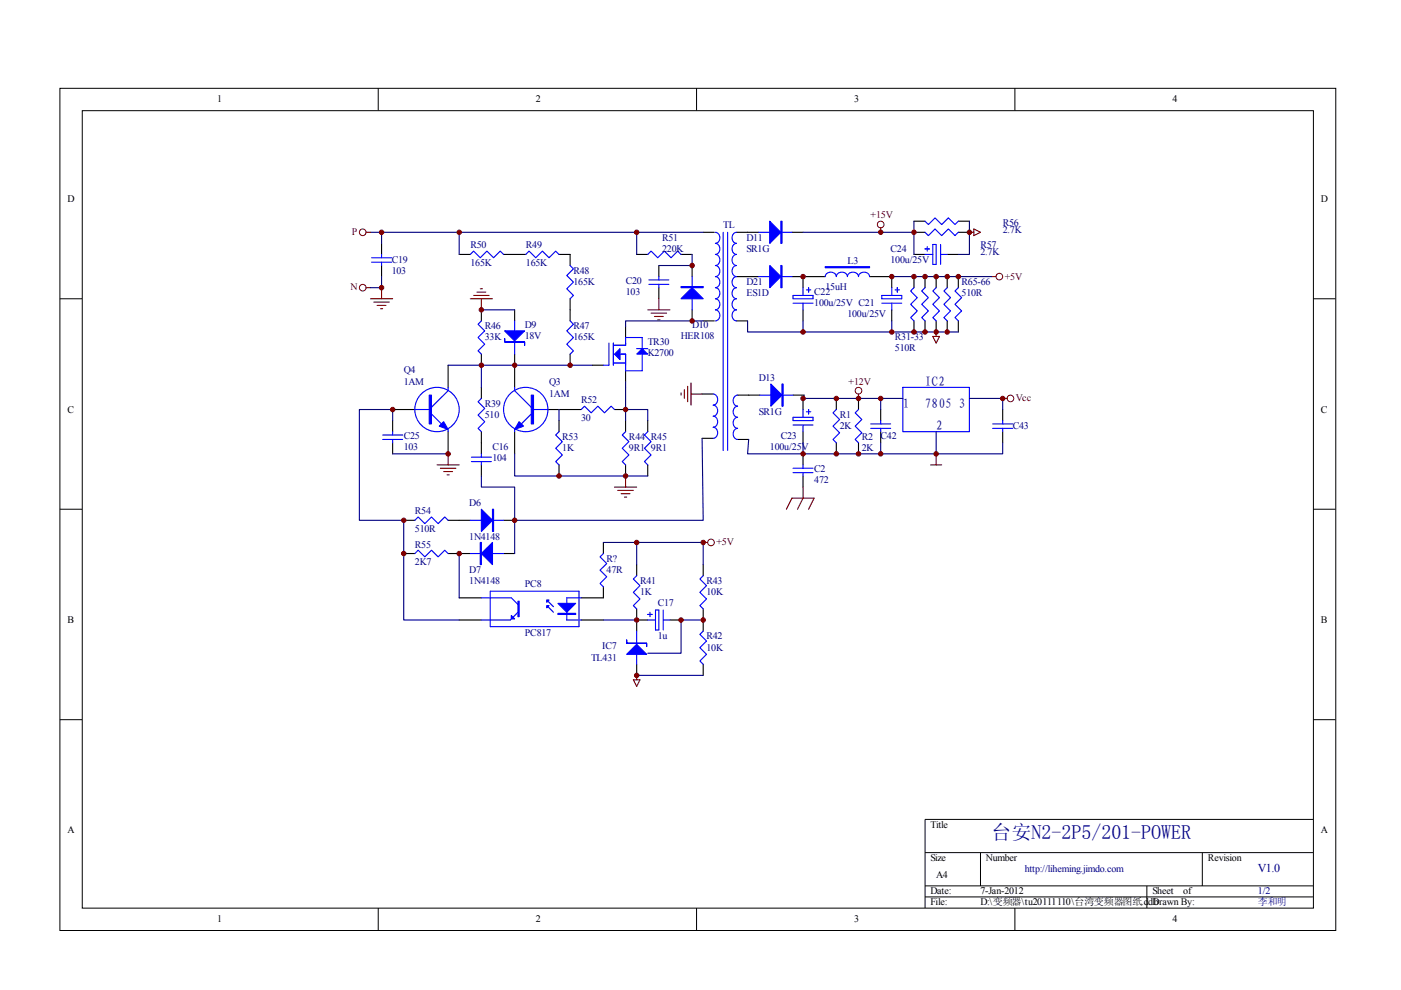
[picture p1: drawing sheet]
<svg xmlns="http://www.w3.org/2000/svg" width="297mm" height="210mm" viewBox="0 0 297 210" stroke-linecap="round" stroke-linejoin="round" font-family="sans-serif">
<g fill="none" stroke="#000" stroke-width=".21">
<path d="M12.7 18.7h270.5v178.6h-270.5zM80.2 18.7v4.7M147.7 18.7v4.7M215.2 18.7v4.7M17.4 23.5h261.1v169h-261.1zM12.7 63.3h4.7M278.4 63.3h4.7M12.7 108h4.7M278.4 108h4.7M12.7 152.6h4.7M278.4 152.6h4.7M278.4 173.7h-82.3v18.8"/>
<path d="M80.2 192.5v4.7M147.7 192.5v4.7M196.1 180.8h82.3M196.1 187.8h82.3M196.1 190.2h82.3M207.9 180.8v7M215.2 192.5v4.7M243.2 187.8v4.7M254.9 180.8v7"/>
</g>
<g fill="none" stroke="#000" stroke-width=".23">
<path d="M80.9 51.6v2.3M80.9 56.3v2.3M97.4 53.9h2.3M106.8 53.9h4.7M118.5 53.9h2.4v2.4M135 53.9h2.3M139.7 56.3v2.3M144.4 53.9h2.3M146.7 56.3v2.3M149.1 49.3h2.3M156.2 49.3h4.7M156.2 58.6h4.7"/>
<path d="M167.9 49.3h2.4M167.9 58.6h7.1M170.3 58.6v2.4M184.4 58.6h4.7v2.4M193.8 49.3h2.3M193.8 53.9h2.3M193.8 58.6v2.4M193.8 46.9h2.3M196.1 58.6v2.4M198.5 58.6v2.4M200.8 53.9h2.4M200.8 58.6v2.4"/>
<path d="M203.2 49.3h2.3M203.2 58.6v2.4M203.2 46.9h2.3M95 77.4v4.7M102.1 65.7v2.3M102.1 75.1v2.3M109.1 65.7v2.3M109.1 75.1v7M120.9 63.3v4.7M120.9 75.1v2.3M125.6 77.4h2.3M132.6 69.2v2.4"/>
<path d="M132.6 78.6v2.4M139.7 61v2.3M146.7 65.7v2.3M149.1 68h2.3M156.2 68h2.3M170.3 65.7v2.3M189.1 65.7v2.3M193.8 68v2.4M196.1 68v2.4M198.5 68v2.4M200.8 68v2.4M203.2 68v2.4"/>
<path d="M83.2 86.8h4.8M83.2 89.2v2.3M83.2 93.9v2.3M95 91.5v4.7M102.1 82.1v2.4M102.1 91.5v4.7M102.1 98.6v2.3M109.1 91.5v4.7M116.2 86.8h7M118.5 89.2v2.3M118.5 98.6v2.3M130.3 86.8h2.3"/>
<path d="M132.6 89.2v2.3M132.6 98.6v2.3M137.3 89.2v2.3M137.3 98.6v2.3M148.9 83.5h2.3M148.9 92.9h2.3M156.4 93.2h2.3M156.4 83.8h4.7M168.1 83.8h2.4M170.3 84.5v2.3M170.3 91.5v2.4M170.3 96.2v2.4"/>
<path d="M177.3 84.5v2.3M177.3 93.9v2.3M182 84.5v2.3M182 93.9v2.3M186.7 86.8v2.4M186.7 91.5v2.4M212.6 86.8v2.4M212.6 91.5v2.4M85.6 110.3h2.4M85.6 117.4h2.4M95 110.3h4.7M95 117.4h4.7"/>
<path d="M106.8 110.3h2.3M106.8 117.4h2.3M127.9 115v2.4M135 119.7v2.4M149.1 119.7v2.4M170.3 100.9v2.4M97.4 126.8h4.7M97.4 131.5h4.7M123.2 131.5h4.7M127.9 124.4v2.4h-4.7M135 131.5h2.3M135 129.1v4.7"/>
<path d="M142 131.5h2.4M149.1 129.1v4.7M135 140.9v2.3M149.1 140.9v2.3"/>
</g>
<g fill="none" stroke="#00f" stroke-width=".23">
<path d="M78.8 55.6h4.2M78.8 54.7h4.2M80.9 53.9v.8M80.9 55.6v.7M99.7 53.9l.7-.7 1.4 1.5 1.4-1.5 1.4 1.5 1.5-1.5 .7 .7M111.5 53.9l.7-.7 1.4 1.5 1.4-1.5 1.4 1.5 1.4-1.5 .7 .7M120.9 56.3l.7 .7-1.4 1.4 1.4 1.4-1.4 1.4 1.4 1.4-.7 .7M137.3 53.9l.7-.7 1.5 1.5 1.4-1.5 1.4 1.5 1.4-1.5 .7 .7M137.6 59.3h4.2M139.7 58.6v.7M146.7 58.6v7.1M151.7 49.3a1.2 1.2 0 0 1 .9 1.1 1.2 1.2 0 0 1-.9 1.2 1.2 1.2 0 0 1 .9 1.2 1.2 1.2 0 0 1-.9 1.1 1.2 1.2 0 0 1 .9 1.2 1.2 1.2 0 0 1-.9 1.2 1.2 1.2 0 0 1 .9 1.2 1.2 1.2 0 0 1-.9 1.1 1.2 1.2 0 0 1 .9 1.2 1.2 1.2 0 0 1-.9 1.2 1.2 1.2 0 0 1 .9 1.2 1.2 1.2 0 0 1-.9 1.1 1.2 1.2 0 0 1 .9 1.2 1.2 1.2 0 0 1-.9 1.2"/>
<path d="M153.3 49.3v46.2M154.3 49.3v46.2M156.2 49.3a1.2 1.2 0 0 0-1 1.1 1.2 1.2 0 0 0 1 1.2 1.2 1.2 0 0 0-1 1.2 1.2 1.2 0 0 0 1 1.1 1.2 1.2 0 0 0-1 1.2 1.2 1.2 0 0 0 1 1.2 1.2 1.2 0 0 0-1 1.2 1.2 1.2 0 0 0 1 1.1 1.2 1.2 0 0 0-1 1.2 1.2 1.2 0 0 0 1 1.2 1.2 1.2 0 0 0-1 1.2 1.2 1.2 0 0 0 1 1.1 1.2 1.2 0 0 0-1 1.2 1.2 1.2 0 0 0 1 1.2M160.9 49.3h7M160.9 58.6h7M175 58.6a1.2 1.2 0 0 1 1.1-.9 1.2 1.2 0 0 1 1.2 .9 1.21 1.21 0 0 1 1.2-.9 1.21 1.21 0 0 1 1.2 .9 1.2 1.2 0 0 1 1.1-.9 1.2 1.2 0 0 1 1.2 .9 1.2 1.2 0 0 1 1.2-.9 1.2 1.2 0 0 1 1.2 .9M196.1 49.3l.7 .7 1.4-1.5 1.5 1.5 1.4-1.5 1.4 1.5 .7-.7M196.1 46.9l.7 .7 1.4-1.4 1.5 1.4 1.4-1.4 1.4 1.4 .7-.7M196.1 52.8h1M196.1 53.9h1.7M196.6 52.3v.9M197.8 51.8h.7v4.3h-.7z"/>
<path d="M199.4 53.9h1.4M199.4 51.8v4.3M102.1 68l-.7 .7 1.4 1.5-1.4 1.4 1.4 1.4-1.4 1.4 .7 .7M109.1 68v7.1M120.9 68l.7 .7-1.4 1.5 1.4 1.4-1.4 1.4 1.4 1.4-.7 .7M129.1 72.7v4.7h-1.2M130 72.7v4.7M130 73.2h2.6v-1.6h3.6v7h-3.6v-3.5h-1.4M130 77h2.6M135 73.9h2.3M137.6 60.3h4.2M139.7 60.3v.7"/>
<path d="M151.7 65.7a1.2 1.2 0 0 1 .9 1.2 1.2 1.2 0 0 1-.9 1.1M156.2 65.7a1.2 1.2 0 0 0-1 1.2 1.2 1.2 0 0 0 1 1.1M168.1 62.6h4.3v.7h-4.3zM168.1 64.3h4.3M170.3 61v1.6M170.3 64.3v1.4M171 61.5h.9M171.4 61v.9M187 64.3h4.2M187 62.6h4.2v.7h-4.2zM189.1 61v1.6M189.1 64.3v1.4"/>
<path d="M189.8 61.5h.9M190.2 61v.9M193.8 61l-.7 .7 1.4 1.4-1.4 1.4 1.4 1.4-1.4 1.4 .7 .7M196.1 61l-.7 .7 1.4 1.4-1.4 1.4 1.4 1.4-1.4 1.4 .7 .7M198.5 61l-.7 .7 1.4 1.4-1.4 1.4 1.4 1.4-1.4 1.4 .7 .7M200.8 61l-.7 .7 1.4 1.4-1.4 1.4 1.4 1.4-1.4 1.4 .7 .7M203.2 61l-.7 .7 1.4 1.4-1.4 1.4 1.4 1.4-1.4 1.4 .7 .7M81.1 93.2h4.3M81.1 92.2h4.3M83.2 91.5v.7M83.2 93.2v.7M88 86.8h3.5"/>
<path d="M91.5 87.8l2.1 2.1M95 82.1v.7l-3.5 3.6M95 91.1v.4M99.9 97.9h4.3M99.9 96.9h4.3M102.1 84.5l-.7 .7 1.4 1.4-1.4 1.4 1.4 1.4-1.4 1.4 .7 .7M102.1 96.2v.7M102.1 97.9v.7M109.1 82.1v.7l3.5 3.6M109.1 91.1v.4M112.6 87.8l-2.1 2.1M112.6 86.8h3.6"/>
<path d="M118.5 91.5l-.7 .7 1.4 1.4-1.4 1.5 1.4 1.4-1.4 1.4 .7 .7M123.2 86.8l.7-.7 1.4 1.4 1.5-1.4 1.4 1.4 1.4-1.4 .7 .7M132.6 91.5l-.7 .7 1.4 1.4-1.4 1.5 1.4 1.4-1.4 1.4 .7 .7M137.3 91.5l-.7 .7 1.4 1.4-1.4 1.5 1.4 1.4-1.4 1.4 .7 .7M151.2 83.5a1.2 1.2 0 0 1 1 1.2 1.2 1.2 0 0 1-1 1.2M151.2 85.9a1.2 1.2 0 0 1 1 1.2 1.2 1.2 0 0 1-1 1.1 1.2 1.2 0 0 1 1 1.2 1.2 1.2 0 0 1-1 1.2 1.2 1.2 0 0 1 1 1.2 1.2 1.2 0 0 1-1 1.1M156.4 83.8a1.2 1.2 0 0 0-1 1.2 1.2 1.2 0 0 0 1 1.1 1.2 1.2 0 0 0-1 1.2 1.2 1.2 0 0 0 1 1.2 1.2 1.2 0 0 0-1 1.1 1.2 1.2 0 0 0 1 1.2 1.2 1.2 0 0 0-1 1.2 1.2 1.2 0 0 0 1 1.2M161.1 83.8h7M168.1 88.5h4.3v.7h-4.3zM168.1 90.1h4.3M168.1 99.3h4.3M170.3 86.8v1.7"/>
<path d="M170.3 90.1v1.4M170.3 98.6v.7M171 87.3h.9M171.4 86.8v1M177.3 86.8l-.7 .7 1.4 1.4-1.4 1.5 1.4 1.4-1.4 1.4 .7 .7M182 86.8l-.7 .7 1.4 1.4-1.4 1.5 1.4 1.4-1.4 1.4 .7 .7M184.6 90.8h4.2M184.6 89.9h4.2M186.7 89.2v.7M186.7 90.8v.7M191.4 82.1h14.1v9.4h-14.1zM210.5 90.8h4.2"/>
<path d="M210.5 89.9h4.2M212.6 89.2v.7M212.6 90.8v.7M88 110.3l.7-.7 1.4 1.4 1.4-1.4 1.4 1.4 1.4-1.4 .7 .7M88 117.4l.7-.7 1.4 1.4 1.4-1.4 1.4 1.4 1.4-1.4 .7 .7M99.7 110.3h7.1M99.7 117.4h7.1M127.9 117.4l-.7 .7 1.4 1.4-1.4 1.4 1.4 1.4-1.4 1.4 .7 .7M168.1 100.2h4.3M170.3 100.2v.7M102.1 126.8h6.3l1.4 1.4M103.9 125.3h18.9v7.6h-18.9z"/>
<path d="M109.8 129.8l-1.6 1.7h-6.1M115.9 128.4l1.4 1.4M115.9 127.2l1.4 1.4M123.2 126.8h-3v4.7h3M135 122.1l-.7 .7 1.4 1.4-1.4 1.4 1.4 1.4-1.4 1.4 .7 .7M135 133.8v7.1M137.3 131.5h1.7M137.3 130.3h1M137.8 129.8v1M139 129.3h.7v4.3h-.7zM140.6 131.5h1.4M140.6 129.3v4.3"/>
<path d="M149.1 122.1l-.7 .7 1.4 1.4-1.4 1.4 1.4 1.4-1.4 1.4 .7 .7M149.1 133.8l-.7 .7 1.4 1.4-1.4 1.4 1.4 1.4-1.4 1.4 .7 .8"/>
<circle cx="92.7" cy="86.8" r="4.7"/>
<circle cx="111.5" cy="86.8" r="4.7"/>
</g>
<g fill="#00f" stroke="#00f" stroke-width=".21">
<path d="M130.3 75.1l1.2-1.2v2.4z"/>
<path d="M135 75.1l1.2-1.2 1.1 1.2z"/>
</g>
<g fill="none" stroke="#000080" stroke-width=".23">
<path d="M78.5 49.3h70.6M80.9 58.6v2.4h-2.4M80.9 49.3v2.3M97.4 49.3v4.6M135 49.3v4.6M146.7 53.9v2.4h-7M170.3 49.3h23.5M189.1 58.6h21.1M193.8 46.9v7M205.5 46.9v7h-2.3M95 77.4h30.6M102.1 77.4v4.7"/>
<path d="M102.1 65.7h7M149.1 68h-16.5v1.2M158.5 68v2.4h30.6M170.3 68v2.4M189.1 68v2.4h14.1M83.2 89.2v-2.4h-7v23.5h9.4v21.2h11.8M83.2 96.2h11.8M109.1 96.2v4.7h28.2M118.5 86.8v2.4M132.6 86.8h4.7v2.4M132.6 81v8.2M148.9 92.9l.2 17.4h-40"/>
<path d="M158.7 93.2l-.2 3h40M170.3 93.9v2.3M170.5 83.8l-.2 .7h21.1M186.7 84.5v2.3M186.7 93.9v2.3M198.5 91.5v4.7M205.5 84.5h7.1v2.3M212.6 93.9v2.3h-14.1M97.4 117.4v9.4M102.1 100.9v2.4h7v14.1M127.9 115h21.2v4.7M135 115v4.7"/>
<path d="M127.9 131.5h7.1M149.1 131.5h-4.7v7h-7.1M135 143.2h14.1"/>
</g>
<g fill="none" stroke="#800000" stroke-width=".23">
<path d="M77.6 49.3h.9M186.7 48.3v1M205.5 49.3h1M206.5 48.5l1.4 .8-1.4 .7zM210.2 58.6h1M77.6 61h.9M78.5 63.3h4.7M79.3 64h3.2M80 64.8h1.8M80.7 65.5h.4M80.9 61v2.3M99.7 63.3h4.7"/>
<path d="M100.4 62.6h3.3M101.1 61.9h1.9M101.8 61.2h.5M102.1 63.3v2.4M137.3 65.7h4.7M138 66.4h3.3M138.7 67.1h1.9M139.5 67.8h.4M139.7 63.3v2.4M197.8 71.3h1.4l-.7 1.4zM198.5 70.4v.9M92.7 98.6h4.7"/>
<path d="M93.4 99.3h3.3M94.1 100h1.8M95 96.2v2.4M144.4 83.3v.5M145.1 82.6v1.9M145.8 81.9v3.3M146.5 81.2v4.7M146.5 83.5h2.4M182 83.5v1M197.3 98.6h2.4M198.5 96.2v2.4M212.6 84.5h.9"/>
<path d="M94.8 100.7h.4M130.3 103.3h4.7M131 104h3.3M131.7 104.7h1.9M132.4 105.4h.5M132.6 100.9v2.4M149.1 115h.9M166.7 108l1.2-2.4h4.7l-1.2 2.4M170.3 103.3v2.3l-1.2 2.4M134.3 144.1h1.4l-.7 1.4zM135 143.2v.9"/>
</g>
<g fill="none" stroke="#800000" stroke-width=".21">
<circle cx="76.9" cy="49.2" r=".71"/>
<circle cx="186.7" cy="47.6" r=".71"/>
<circle cx="211.9" cy="58.6" r=".7"/>
<circle cx="76.9" cy="61" r=".71"/>
<circle cx="182" cy="82.8" r=".71"/>
<circle cx="214.2" cy="84.5" r=".71"/>
<circle cx="150.7" cy="115" r=".71"/>
</g>
<g fill="#00f" stroke="#00f" stroke-width=".23">
<path d="M110.1 89.4l.9 1-1.9 .7z"/>
<path d="M94.1 89.4l.9 1.7-1.9-.7z"/>
<path d="M107 70.2h4.2l-2.1 2.1z"/>
<path d="M118.3 127.9h3.8l-1.9 1.9z"/>
<path d="M115.9 127.2h.5l-.5 .5z"/>
<path d="M115.9 128.4h.5l-.5 .5z"/>
<path d="M108.4 130.5l.7 .7h-.7z"/>
<path d="M102.1 108l2.3 2.3-2.3 2.4z"/>
<path d="M102.1 117.4l2.3-2.4v4.7z"/>
<path d="M163.2 46.9l2.4 2.4-2.4 2.3z"/>
<path d="M163.2 56.3l2.4 2.3-2.4 2.4z"/>
<path d="M163.4 81.4l2.4 2.4-2.4 2.3z"/>
<path d="M132.9 138.7l2.1-2.1 2.1 2.1z"/>
<path d="M144.4 63.3l2.3-2.3 2.4 2.3z"/>
<path d="M112.6 83.8h.5v6.1h-.5z" fill-rule="evenodd"/>
<path d="M91 83.8h.5v6.1h-.5z" fill-rule="evenodd"/>
<path d="M107 71.8v.7h4.2v.7v-.7h-4.2z" fill-rule="evenodd"/>
<path d="M118.3 130h3.8v.3h-3.8z" fill-rule="evenodd"/>
<path d="M109.8 127.5h.3v3.3h-.3z" fill-rule="evenodd"/>
<path d="M104.4 108h.2v4.7h-.2z" fill-rule="evenodd"/>
<path d="M101.8 115h.3v4.7h-.3z" fill-rule="evenodd"/>
<path d="M165.6 46.9h.2v4.7h-.2z" fill-rule="evenodd"/>
<path d="M165.6 56.3h.2v4.7h-.2z" fill-rule="evenodd"/>
<path d="M175 56.5h9.4v.3h-9.4z" fill-rule="evenodd"/>
<path d="M165.8 81.4h.2v4.7h-.2z" fill-rule="evenodd"/>
<path d="M132.9 135.7v.7h4.2v.7v-.7h-4.2z" fill-rule="evenodd"/>
<path d="M144.4 60.8h4.7v.2h-4.7z" fill-rule="evenodd"/>
</g>
<g fill="#800000" stroke="#800000" stroke-width=".21">
<circle cx="132.6" cy="100.9" r=".47"/>
<circle cx="120.9" cy="77.4" r=".47"/>
<circle cx="132.6" cy="86.8" r=".47"/>
<circle cx="118.5" cy="100.9" r=".47"/>
<circle cx="102.1" cy="77.4" r=".47"/>
<circle cx="102.1" cy="65.7" r=".47"/>
<circle cx="97.4" cy="49.2" r=".47"/>
<circle cx="109.1" cy="77.4" r=".47"/>
<circle cx="83.2" cy="86.8" r=".47"/>
<circle cx="95" cy="96.2" r=".47"/>
<circle cx="80.9" cy="61" r=".47"/>
<circle cx="80.9" cy="49.3" r=".47"/>
<circle cx="85.6" cy="110.3" r=".47"/>
<circle cx="85.6" cy="117.4" r=".47"/>
<circle cx="97.4" cy="117.4" r=".47"/>
<circle cx="109.1" cy="110.3" r=".47"/>
<circle cx="170.3" cy="58.6" r=".47"/>
<circle cx="189.1" cy="58.6" r=".47"/>
<circle cx="170.3" cy="84.5" r=".47"/>
<circle cx="177.3" cy="96.2" r=".47"/>
<circle cx="177.3" cy="84.5" r=".47"/>
<circle cx="182" cy="96.2" r=".47"/>
<circle cx="182" cy="84.5" r=".47"/>
<circle cx="193.8" cy="70.4" r=".47"/>
<circle cx="193.8" cy="58.6" r=".47"/>
<circle cx="196.1" cy="70.4" r=".47"/>
<circle cx="196.1" cy="58.6" r=".47"/>
<circle cx="198.5" cy="70.4" r=".47"/>
<circle cx="198.5" cy="58.6" r=".47"/>
<circle cx="200.8" cy="70.4" r=".47"/>
<circle cx="200.8" cy="58.6" r=".47"/>
<circle cx="203.2" cy="58.6" r=".47"/>
<circle cx="205.5" cy="49.3" r=".47"/>
<circle cx="193.8" cy="49.3" r=".47"/>
<circle cx="198.5" cy="96.2" r=".47"/>
<circle cx="170.3" cy="96.2" r=".47"/>
<circle cx="212.6" cy="84.5" r=".47"/>
<circle cx="186.7" cy="49.3" r=".47"/>
<circle cx="135" cy="49.3" r=".47"/>
<circle cx="189.1" cy="70.4" r=".47"/>
<circle cx="170.3" cy="70.4" r=".47"/>
<circle cx="135" cy="143.2" r=".47"/>
<circle cx="135" cy="131.5" r=".47"/>
<circle cx="149.1" cy="131.5" r=".47"/>
<circle cx="144.4" cy="131.5" r=".47"/>
<circle cx="149.1" cy="115" r=".47"/>
<circle cx="135" cy="115" r=".47"/>
<circle cx="186.7" cy="96.2" r=".47"/>
<circle cx="186.7" cy="84.5" r=".47"/>
<circle cx="146.7" cy="68" r=".47"/>
<circle cx="146.7" cy="56.3" r=".47"/>
</g>
<text font-size="4.2" fill="#000080" x="210.2" y="177.8">台安N2-2P5/201-POWER</text>
<g font-size="2.8" fill="#000080">
<text x="196.1" y="81.8">IC2</text>
<text x="191.4" y="86.5">1</text>
<text x="196.1" y="86.5">7805</text>
<text x="203.2" y="86.5">3</text>
<text x="198.5" y="91.2">2</text>
</g>
<text font-size="2.5" fill="#000080" x="266.7" y="184.8">V1.0</text>
<g font-size="2.1">
<text x="46.1" y="21.7">1</text>
<text x="113.6" y="21.7">2</text>
<text x="181.1" y="21.7">3</text>
<text x="248.6" y="21.7">4</text>
<text x="14.3" y="42.8">D</text>
<text x="280.1" y="42.8">D</text>
<text x="14.3" y="87.5">C</text>
<text x="280.1" y="87.5">C</text>
<text x="14.3" y="132.1">B</text>
<text x="280.1" y="132.1">B</text>
<text x="14.3" y="176.7">A</text>
<text x="197.3" y="175.5">Title</text>
<text x="280.1" y="176.7">A</text>
<text x="197.3" y="182.6">Size</text>
<text x="209" y="182.6">Number</text>
<text x="256.1" y="182.6">Revision</text>
<text x="197.3" y="189.6">Date:</text>
<text x="197.3" y="192">File:</text>
<text x="198.5" y="186.1">A4</text>
<text x="207.9" y="189.6">7-Jan-2012</text>
<text x="207.9" y="192">D:\变频器\tu20111110\台湾变频器图纸.ddb</text>
<text x="244.3" y="189.6">Sheet</text>
<text x="244.3" y="192">Drawn By:</text>
<text x="250.9" y="189.6">of</text>
<text x="46.1" y="195.5">1</text>
<text x="113.6" y="195.5">2</text>
<text x="181.1" y="195.5">3</text>
<text x="248.6" y="195.5">4</text>
</g>
<g font-size="2.1" fill="#800000">
<text x="184.6" y="46.3">+15V</text>
<text x="74.6" y="49.9">P</text>
<text x="213" y="59.3">+5V</text>
<text x="74.3" y="61.6">N</text>
<text x="179.9" y="81.5">+12V</text>
<text x="215.4" y="85.1">Vcc</text>
<text x="151.9" y="115.6">+5V</text>
</g>
<g font-size="2.1" fill="#000080">
<text x="99.7" y="52.7">R50</text>
<text x="111.5" y="52.7">R49</text>
<text x="140.4" y="51.1">R51</text>
<text x="140.4" y="53.4">220K</text>
<text x="153.3" y="48.4">TL</text>
<text x="158.2" y="51.1">D11</text>
<text x="158.2" y="53.4">SR1G</text>
<text x="188.8" y="53.4">C24</text>
<text x="207.9" y="52.7">R57</text>
<text x="212.6" y="48">R56</text>
<text x="212.6" y="49.4">2.7K</text>
<text x="83.1" y="55.7">C19</text>
<text x="83.1" y="58.1">103</text>
<text x="99.7" y="56.4">165K</text>
<text x="111.5" y="56.4">165K</text>
<text x="121.6" y="58.1">R48</text>
<text x="179.7" y="56">L3</text>
<text x="188.8" y="55.7">100u/25V</text>
<text x="207.9" y="54.1">2.7K</text>
<text x="121.6" y="60.5">165K</text>
<text x="132.7" y="60.2">C20</text>
<text x="132.7" y="62.5">103</text>
<text x="158.2" y="60.5">D21</text>
<text x="158.2" y="62.8">ES1D</text>
<text x="172.6" y="62.5">C22</text>
<text x="172.6" y="64.9">100u/25V C21</text>
<text x="175" y="61.4">15uH</text>
<text x="203.9" y="60.5">R65-66</text>
<text x="203.9" y="62.8">510R</text>
<text x="102.8" y="69.8">R46</text>
<text x="111.3" y="69.6">D9</text>
<text x="111.3" y="71.9">18V</text>
<text x="121.6" y="69.8">R47</text>
<text x="144.4" y="71.9">HER108</text>
<text x="146.7" y="69.6">D10</text>
<text x="179.7" y="67.2">100u/25V</text>
<text x="102.8" y="72.2">33K</text>
<text x="121.6" y="72.2">165K</text>
<text x="137.3" y="73.1">TR30</text>
<text x="137.3" y="75.5">K2700</text>
<text x="189.7" y="72.2">R31-33</text>
<text x="189.7" y="74.5">510R</text>
<text x="85.6" y="79.2">Q4</text>
<text x="85.6" y="81.5">1AM</text>
<text x="116.4" y="81.5">Q3</text>
<text x="160.9" y="80.9">D13</text>
<text x="102.8" y="86.3">R39</text>
<text x="102.8" y="88.6">510</text>
<text x="116.4" y="84.2">1AM</text>
<text x="123.2" y="85.5">R52</text>
<text x="123.2" y="89.3">30</text>
<text x="160.9" y="87.9">SR1G</text>
<text x="178.1" y="88.6">R1</text>
<text x="85.6" y="93.1">C25</text>
<text x="85.6" y="95.4">103</text>
<text x="104.4" y="95.4">C16</text>
<text x="119.2" y="93.3">R53</text>
<text x="119.2" y="95.7">1K</text>
<text x="133.3" y="93.3">R44 R45</text>
<text x="133.3" y="95.7">9R1</text>
<text x="138" y="95.7">9R1</text>
<text x="163.2" y="95.4">100u/25V</text>
<text x="165.5" y="93.1">C23</text>
<text x="178.1" y="90.9">2K</text>
<text x="182.7" y="93.3">R2</text>
<text x="182.7" y="95.7">2K</text>
<text x="186.7" y="93.1">C42</text>
<text x="214.7" y="90.9">C43</text>
<text x="104.4" y="97.8">104</text>
<text x="172.6" y="100.1">C2</text>
<text x="99.5" y="107.4">D6</text>
<text x="172.6" y="102.5">472</text>
<text x="88" y="109.1">R54</text>
<text x="88" y="112.8">510R</text>
<text x="88" y="116.1">R55</text>
<text x="88" y="119.8">2K7</text>
<text x="99.5" y="114.5">1N4148</text>
<text x="128.6" y="119.1">R?</text>
<text x="99.5" y="121.5">D7</text>
<text x="99.5" y="123.9">1N4148</text>
<text x="111.3" y="124.6">PC8</text>
<text x="128.6" y="121.5">47R</text>
<text x="135.7" y="123.9">R41</text>
<text x="149.8" y="123.9">R43</text>
<text x="135.7" y="126.2">1K</text>
<text x="139.4" y="128.5">C17</text>
<text x="149.8" y="126.2">10K</text>
<text x="111.3" y="134.9">PC817</text>
<text x="127.7" y="137.7">IC7</text>
<text x="139.4" y="135.6">1u</text>
<text x="149.8" y="135.6">R42</text>
<text x="149.8" y="137.9">10K</text>
<text x="125.3" y="140.1">TL431</text>
<text x="217.3" y="184.9">http://liheming.jimdo.com</text>
<text x="266.7" y="189.6">1/2</text>
<text x="266.7" y="192">李和明</text>
</g>
</svg>
